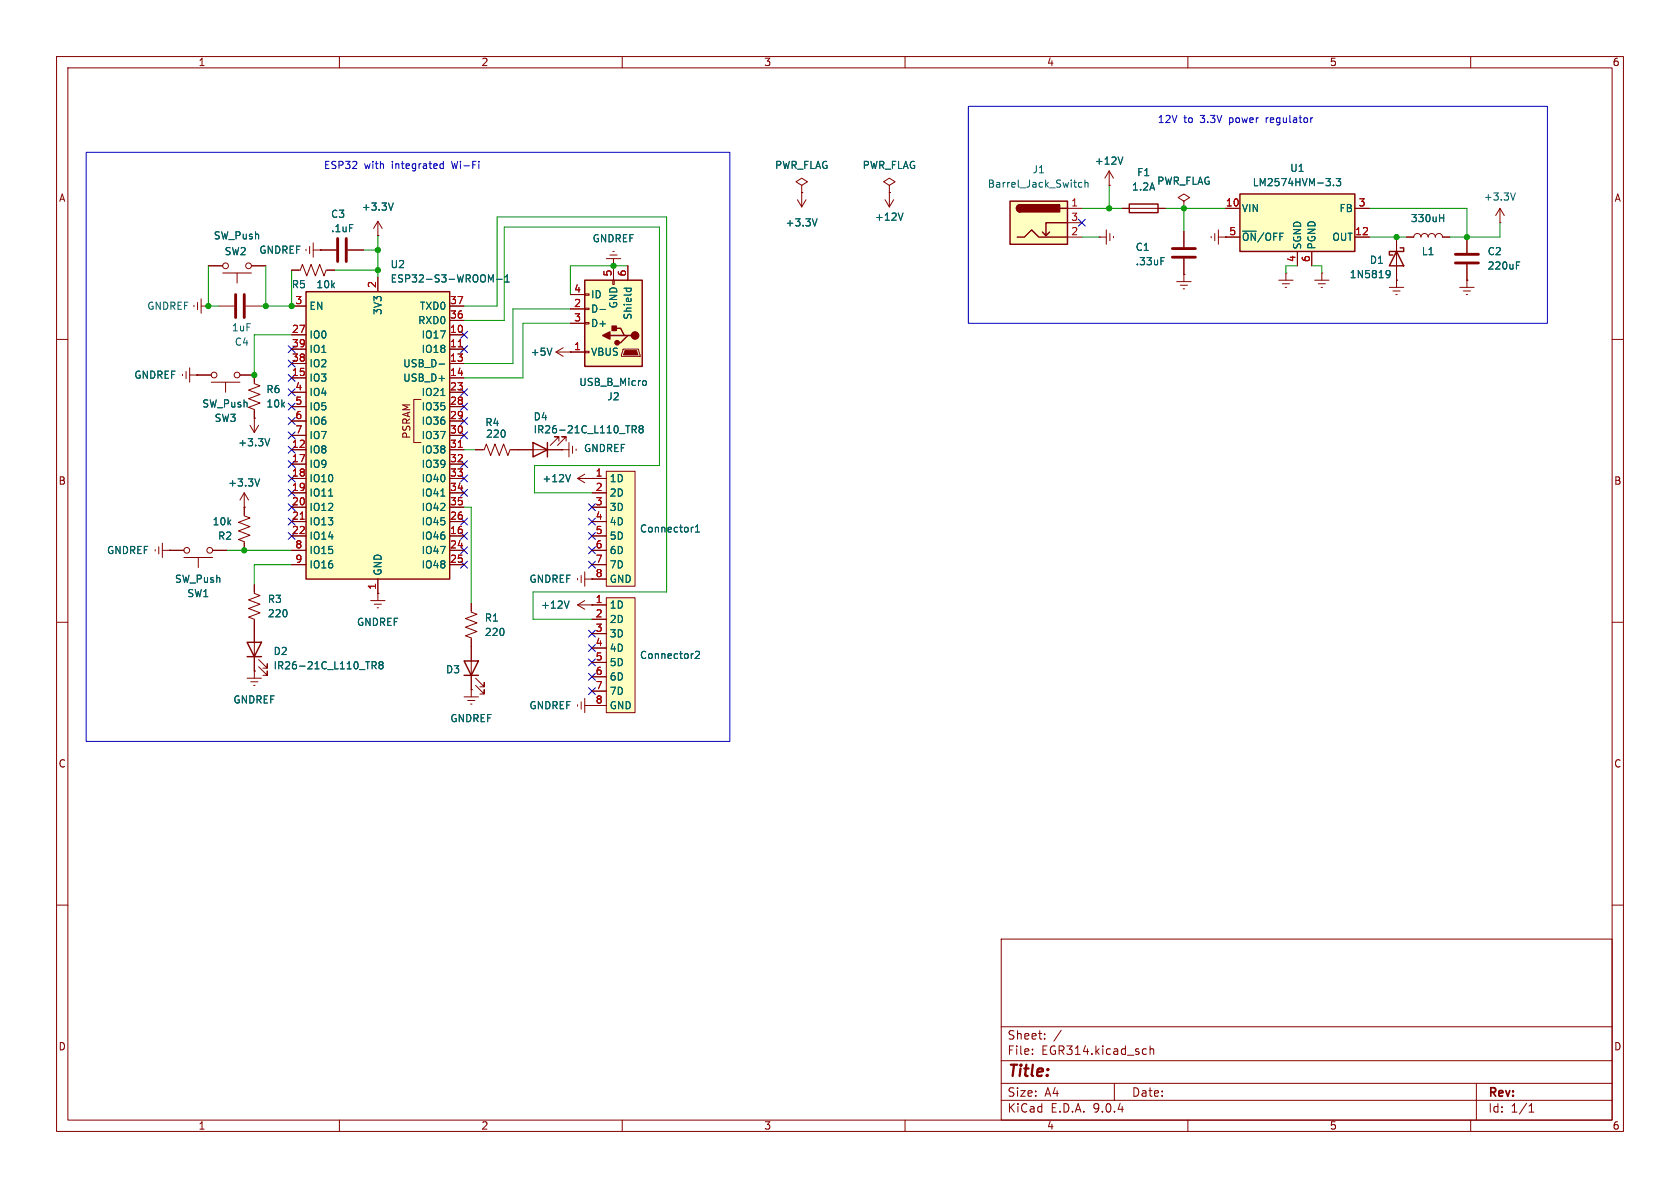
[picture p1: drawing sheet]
<svg xmlns="http://www.w3.org/2000/svg" width="297mm" height="210mm" viewBox="0 0 297 210" stroke-linecap="round" stroke-linejoin="round" font-family="sans-serif">
<g fill="none" stroke="#840000" stroke-width=".18">
<path d="M10 10h277v190h-277zM12 12h273v186h-273zM60 10v2M110 10v2M160 10v2M210 10v2M260 10v2M66.8 39.1l-.8 1.3M66.8 39.1l.8 1.3M66.8 39.1v2.6M198.4 36.8h7.6M265.2 39.4h.1"/>
<path d="M265.2 36.8l-.8 1.3M265.2 36.8l.7 1.3M265.2 36.8v2.6M34.3 54v.2M34.9 53.5v1.2M35.6 54.1h1.2M35.6 52.8v2.6M36.8 54.1h.1M36.8 47h2.6M39.4 48.3h5M41.9 48.3v1.7M44.4 47h2.6"/>
<path d="M51.6 47.8h1.5l.4-1.1 .7 2.1 .8-2.1 .8 2.1 .7-2.1 .8 2.1 .4-1h1.5M54.1 44.1v.2M54.7 43.6v1.2M55.4 44.2h4M55.4 42.9v2.6M56.6 44.2h.1M61.5 44.2h2.8M66.8 41.7h.1M208 49.8h2.6M208.7 50.4h1.2M209.2 51.1h.2M209.3 48.5h.1"/>
<path d="M209.3 40.9v2.8M209.3 45.7v4.1M10 60h2M34.8 66.3h2.5M37.3 67.6h5.1M39.9 67.6v1.7M42.4 66.3h2.6M285 60h2M27.4 97.2v.2M28.1 96.6v1.3M28.7 97.3h3.8M28.7 96v2.6"/>
<path d="M30 97.3h.1M32.5 98.6h5.1M35.1 98.6v1.7M37.6 97.3h2.5M10 110h2M43.7 119.9h2.5M45 118.6h.1M45 111v8.9M45.7 117.9l1.5 1.5v-.8v.8h-.7M45.7 116.6l1.5 1.5v-.8v.8h-.7M285 110h2M44.3 120.5h1.3"/>
<path d="M44.8 121.2h.3M10 160h2M177 166h108v32h-108zM285 160h2M60 198v2M110 198v2M160 198v2M177 194.5h108M177 191.5h108M177 187.5h108M177 181.5h108M182.5 186.3v.1"/>
<path d="M182.5 185.5v.1M184.7 183.6v.1M184.7 182.8v.1M187.6 182.1l-1.3 2M197 191.5v3M202.5 185.4l.2 .1M202.7 186.3l-.2 .1M203.3 184.9v1.5M203.3 185.5l.2-.1 .4 .1 .1 .9M210 198v2M260 198v2M261 191.5v6.5"/>
<path d="M270.3 196.6h.9M270.3 195.5l.4-.4v1.5"/>
<circle cx="39.9" cy="47" r=".51"/>
<circle cx="43.9" cy="47" r=".51"/>
<circle cx="37.8" cy="66.3" r=".51"/>
<circle cx="41.9" cy="66.3" r=".51"/>
<circle cx="33" cy="97.3" r=".51"/>
<circle cx="37.1" cy="97.3" r=".51"/>
</g>
<path d="M69.5 35.9l-.4 1.3M267.9 34.1l-.4 1.3M205.2 45.5h.7M65.8 117.6h.6l.1-.2v-.3l-.7-.1v1.2M66.1 117.6l.4 .6M67.2 117.5l-.2-.2 .2-.3h.3l.2 .2-.2 .3M67.2 117.5l-.2 .3 .1 .3 .1 .1h.4l.1-.2v-.2l-.2-.3M67.2 117.5h.3" fill="none" stroke="#006464" stroke-width=".18"/>
<path d="M199.6 36.1h5.1v1.5h-5.1zM43.7 113.5h2.5l-1.2 2.6zM43.7 116.1h2.5" fill="none" stroke="#840000" stroke-width=".25"/>
<path d="M59.7 42.2v4M61.2 42.2v4M207.3 43.9h4M207.3 45.5h4" fill="none" stroke="#840000" stroke-width=".51"/>
<path d="M219.2 34.3h20.3v10.2h-20.3z" fill="#ffffc2"/>
<path d="M219.2 34.3h20.3v10.2h-20.3zM246.9 44.5l1.3 2.5h-2.6zM247.5 43.8h.7v.7h-2.6v.6h.7" fill="none" stroke="#840000" stroke-width=".25"/>
<g fill="none" stroke="#840000" stroke-width=".18">
<path d="M196.1 32.8h.1M196.1 30.2l-.8 1.3M196.1 30.2l.7 1.3M196.1 30.2v2.6M216.7 36.8h2.5M239.5 36.8h2.6M216.7 41.9h2.5M226.1 49.5h2.5M226.7 50.2h1.3M227.2 50.8h.3M227.3 48.3h.1M227.3 48.3v1.2"/>
<path d="M229.4 44.5v2.5M231.9 44.5v2.5M232.4 49.5h2.5M233 50.2h1.3M233.6 50.8h.2M233.7 48.3h.1M233.7 48.3v1.2M239.5 41.9h2.6M246.9 41.9v7.6M102.1 84.6l1.3 .7M102.1 84.6h2.5M103.4 83.8l-1.3 .8"/>
<path d="M104.6 84.6h.1"/>
</g>
<path d="M198.5 27.8l-.4 1.2M235.7 32.7v.1M236.2 31.6h.8l-.4 .5 .4 .1v.5l-.2 .1-.6-.1M245.1 47.9l.4-.1 .2 .1a.84 .84 0 0 1-.3 1.2h-.3M245.8 48.4l-.3 .2-.4-.1M100.9 83.9l-.5 1.3" fill="none" stroke="#006464" stroke-width=".18"/>
<path d="M54.1 51.6h25.4v50.8h-25.4z" fill="#ffffc2"/>
<path d="M54.1 51.6h25.4v50.8h-25.4z" fill="none" stroke="#840000" stroke-width=".25"/>
<g fill="none" stroke="#840000" stroke-width=".18">
<path d="M51.6 54.1h2.5M51.6 59.2h2.5M66.8 49v2.6M79.5 54.1h2.5M79.5 59.2h2.5M79.5 56.6h2.5M51.6 61.7h2.5M51.6 64.3h2.5M51.6 66.8h2.5M51.6 69.3h2.5M51.6 71.9h2.5M51.6 74.4h2.5"/>
<path d="M51.6 77h2.5M51.6 79.5h2.5M74.4 70.6h-1.2v7.6h1.2M79.5 61.7h2.5M79.5 64.3h2.5M79.5 66.8h2.5M79.5 69.3h2.5M79.5 71.9h2.5M79.5 74.4h2.5M79.5 77h2.5M79.5 79.5h2.5M51.6 82h2.5"/>
<path d="M51.6 84.6h2.5M51.6 87.1h2.5M51.6 89.7h2.5M51.6 92.2h2.5M51.6 94.7h2.5M51.6 97.3h2.5M51.6 99.8h2.5M79.5 82h2.5M79.5 84.6h2.5M79.5 87.1h2.5M79.5 89.7h2.5M79.5 92.2h2.5"/>
<path d="M79.5 94.7h2.5M79.5 97.3h2.5M79.5 99.8h2.5M66.8 102.4v2.5"/>
</g>
<path d="M86.8 49.5l.4-.9v1.3M87.8 49.4h1M89.3 49.9h.7M89.3 48.9l.4-.3v1.3M77.6 64.4h1M77.9 69.9h.8M58.1 87.7h.7M77.9 87.7h.8" fill="none" stroke="#006464" stroke-width=".18"/>
<path d="M81 61.3h.7M81 79.1h.7M53.1 91.8h.7" fill="none" stroke="#a90000" stroke-width=".18"/>
<path d="M107.2 105.7h5.1v20.3h-5.1z" fill="#ffffc2"/>
<g fill="none" stroke="#840000" stroke-width=".18">
<path d="M156.5 35.3l.7 1.3M157.2 32.8l1-.7-1-.6-1 .6 1 .7v1.2M157.2 34h.1M157.2 34v2.6M158 35.3l-.8 1.3M209.3 35.6l1-.7-1-.6-1 .6 1 .7v1.2M209.3 36.8h.1M214.1 41.8v.2M214.8 41.3v1.2M215.4 41.9h1.3M215.4 40.6v2.6M216.7 41.9h.1"/>
<path d="M245.6 50.8h2.6M246.3 51.4h1.2M246.8 52.1h.2M246.9 49.5h.1M246.9 49.5v1.3M248.7 41.9h1.2a.64 .64 0 0 1 .7-.6 .64 .64 0 0 1 .6 .6 .64 .64 0 0 1 .6-.6 .64 .64 0 0 1 .7 .6 .64 .64 0 0 1 .6-.6 .64 .64 0 0 1 .6 .6 .64 .64 0 0 1 .7-.6 .64 .64 0 0 1 .6 .6h1.3M258.1 50.8h2.5M258.7 51.4h1.3M259.2 52.1h.3M259.3 49.5h.1M259.3 41.9v2.8M259.3 46.7v4.1"/>
<path d="M32.3 66.2v.2M32.9 65.7v1.2M33.5 66.3h1.3M33.5 65v2.6M34.8 66.3h.1M44.2 75.2l.8 1.3M45 73.9h.1M45 66.3v1.5l1 .4-2.1 .8 2.1 .7-2.1 .8 2.1 .7-2.1 .8 1.1 .4v4.1M45.7 75.2l-.7 1.3M98.3 62.2l1.3 .8M98.3 62.2h2.5M99.6 61.5l-1.3 .7"/>
<path d="M100.8 62.2h.1M43.2 89.7h.1M43.2 87.1l-.8 1.3M43.2 87.1l.7 1.3M43.2 87.1v2.6M45 103.4v1.5l1 .4-2.1 .7 2.1 .8-2.1 .8 2.1 .7-2.1 .8 1.1 .4v1.5M104.6 106.9h2.6M104.6 109.5h2.6M104.6 112h2.6M104.6 114.6h2.6M104.6 117.1h2.6M104.6 119.6h2.6"/>
<path d="M107.2 105.7h5.1v20.3h-5.1zM104.6 122.2h2.6M104.6 124.7h2.6"/>
</g>
<path d="M159.6 37.7l-.4 1.2M254.5 38.5h.7M255.2 37.9v1.3M268.1 46.9h.4M268.1 46.3h.6M47.7 77.5l-.4 1.3M97.6 61.5l-.5 1.3M45.9 84.7l-.4 1.2M122.9 115.3l.5-.2 .3 .4-.8 .9h.8" fill="none" stroke="#006464" stroke-width=".18"/>
<path d="M257.3 45h4.1M257.3 46.5h4.1" fill="none" stroke="#840000" stroke-width=".51"/>
<path d="M178.6 35.6h10.1v7.6h-10.1z" fill="#ffffc2"/>
<path d="M178.6 35.6h10.1v7.6h-10.1zM180.3 36.2a.63 .63 0 0 0-.6 .6 .63 .63 0 0 0 .6 .7M187.5 36.8h1.2M188.7 39.4h-3.8v2.3l-.6-.7M179.8 41.9h1.3l1.3-1.3 1.2 1.3h5.1M185.5 41l-.6 .7" fill="none" stroke="#840000" stroke-width=".25"/>
<g fill="#840000" stroke="#840000" stroke-width=".25">
<path d="M179.9 36.4l.4-.2v1.3a.63 .63 0 0 1-.5-.4 .63 .63 0 0 1 .1-.7z"/>
<path d="M180.3 36.2h7v1.3h-7z"/>
</g>
<path d="M188.7 36.8h2.6M188.7 39.4h2.6M188.7 41.9h2.6" fill="none" stroke="#840000" stroke-width=".18"/>
<path d="M191.3 32.3l-.4-.1-.2 .3 .1 .5h.5M191.8 32.4l.2-.2 .3 .1 .1 .8M191.8 31.8v1.3" fill="none" stroke="#006464" stroke-width=".18"/>
<path d="M103.4 49.5h10.1v15.3h-10.1z" fill="#ffffc2"/>
<path d="M103.4 49.5h10.1v15.3h-10.1zM107.8 59.3h2.6M108.5 58h1.2l.7 1.3h.6M111.6 59.3h-.6l-1.3 1.3h-.6M82 116.8h2.6l-1.3 2.6zM82 119.4h2.6" fill="none" stroke="#840000" stroke-width=".25"/>
<g fill="none" stroke="#840000" stroke-width=".18">
<path d="M38.6 54.1h2.8M43.4 54.1h2.8M100.8 57.2h2.6M100.8 54.6h2.6M100.8 52.1h2.6M103.4 57h.7v.3h-.7zM103.4 54.5h.7v.2h-.7zM103.4 51.9h.7v.3h-.7zM108.3 49.5h.3v.8h-.3zM108.5 47v2.5M111 47v2.5M194.3 41.9h.1"/>
<path d="M194.3 41.9h1.3M195.6 40.6v2.6M196.2 41.3v1.2M196.8 41.8v.2M84.1 79.5h1.5l.4-1 .7 2 .8-2 .8 2 .7-2 .8 2 .4-1h1.5M100.8 62.2h2.6M103.4 62.1h.7v.3h-.7zM110.1 61.7h2.8l.3 1.3h-3.3zM43.2 89.7v1.5l1 .4-2 .7 2 .8-2 .8 2 .7-2 .8 1 .4v1.5M65.5 106.2h2.6M66.2 106.8h1.2M66.7 107.4h.2"/>
<path d="M66.8 104.9h.1M66.8 104.9v1.3M83.3 106.7v1.5l1 .4-2 .7 2 .8-2 .8 2 .7-2 .8 1 .4v10.4M84.1 119.9l1.5 1.5v-.7v.7h-.8M102.1 102.2v.3M102.1 106.9l1.3 .8M102.1 106.9h2.5M102.7 101.7v1.3M103.4 102.4h1.2M103.4 101.1v2.5M103.4 106.2l-1.3 .7M104.6 102.4h.1"/>
<path d="M104.6 106.9h.1M82 123.2h2.6M82.7 123.8h1.2M83.2 124.5h.2M83.3 121.9h.1M84.1 121.2l1.5 1.5v-.8v.8h-.8M102.1 124.6v.2M102.7 124.1v1.2M103.4 123.4v2.6M103.4 124.7h1.2M104.6 124.7h.1"/>
</g>
<path d="M110.5 62h2l.3 .7h-2.6z" fill="#840000" stroke="#840000" stroke-width=".18"/>
<g fill="#840000" stroke="#840000" stroke-width=".25">
<path d="M108.2 57.7h.8v.7h-.8z"/>
<path d="M106.6 59.3l1.2-.6v1.2z"/>
<circle cx="112.3" cy="59.3" r=".63"/>
<circle cx="109.1" cy="60.6" r=".38"/>
</g>
<path d="M106.1 54.7h.9M110.3 50.9h1.3M110.8 50.9l-.1 .4M111.5 50.9l.1 .4M113.8 67.3l.3 .1 .2 .1-.1 .5-.4 .1M100.6 106.2l-.4 1.3" fill="none" stroke="#006464" stroke-width=".18"/>
<path d="M41.7 52.1v4M43.2 52.1v4" fill="none" stroke="#840000" stroke-width=".51"/>
<path d="M107.2 83.3h5.1v20.3h-5.1z" fill="#ffffc2"/>
<g fill="none" stroke="#840000" stroke-width=".18">
<path d="M141 35.3l.7 1.3M141.7 34h.1M141.7 32.8l1-.7-1-.6-1 .6 1 .7v1.2M141.7 34v2.6M142.5 35.3l-.8 1.3M157.2 34h.1M196.1 32.8h.1M198.4 36.8h1.2M204.7 36.8h1.3M209.3 36.8h.1M216.7 36.8h2.5M239.5 36.8h2.6"/>
<path d="M36.8 47h2.6M44.4 47h2.6M51.6 47.8h1.2M51.6 54.1h2.5M51.6 59.2h2.5M56.6 44.2h.1M56.6 44.2h2.8M57.9 47.8h1.3M61.5 44.2h2.8M66.8 41.7h.1M66.8 49v2.6M79.5 54.1h2.5"/>
<path d="M79.5 59.2h2.5M79.5 56.6h2.5M100.8 57.2h2.6M100.8 54.6h2.6M100.8 52.1h2.6M107.2 45.7h2.5M107.8 45.1h1.3M108.3 44.5h.3M108.5 47h.1M108.5 45.7v3.8M111 47v2.5M209.3 48.5h.1"/>
<path d="M209.3 40.9v2.8M209.3 45.7v2.8M216.7 41.9h.1M216.7 41.9h2.5M229.4 44.5v2.5M231.9 44.5v2.5M239.5 41.9h2.6M246.9 49.5h.1M246.9 41.9v2.6M246.9 47v2.5M248.7 41.9h1.2M255 41.9h1.3"/>
<path d="M259.3 49.5h.1M259.3 41.9v2.8M259.3 46.7v2.8M34.8 66.3h.1M34.8 66.3h2.5M42.4 66.3h2.6v1.3M45 73.9h.1M45 72.6v1.3M51.6 79.5h2.5M51.6 61.7h2.5M51.6 64.3h2.5M51.6 66.8h2.5"/>
<path d="M51.6 69.3h2.5M51.6 71.9h2.5M51.6 74.4h2.5M51.6 77h2.5M79.5 79.5h2.5M79.5 61.7h2.5M79.5 64.3h2.5M79.5 66.8h2.5M79.5 69.3h2.5M79.5 71.9h2.5M79.5 74.4h2.5M79.5 77h2.5"/>
<path d="M84.1 79.5h1.2M90.4 79.5h10.2M98.8 78v-.8h-.8h.8l-1.5 1.5M99.3 79.5h.1M100.1 78v-.8h-.8h.8l-1.5 1.5M100.6 78.2v2.6M100.8 62.2h.1M100.8 62.2h2.6M101.2 78.9v1.2M101.9 79.4v.2M30 97.3h.1M30 97.3h2.5"/>
<path d="M37.6 97.3h2.5M43.2 89.7h.1M43.2 89.7v1.2M43.2 96v1.3M51.6 84.6h2.5M51.6 87.1h2.5M51.6 89.7h2.5M51.6 92.2h2.5M51.6 94.7h2.5M51.6 97.3h2.5M51.6 99.8h2.5M51.6 82h2.5"/>
<path d="M79.5 84.6h2.5M79.5 87.1h2.5M79.5 89.7h2.5M79.5 92.2h2.5M79.5 94.7h2.5M79.5 97.3h2.5M79.5 99.8h2.5M79.5 82h2.5M104.6 84.6h.1M104.6 84.6h2.6M104.6 87.1h2.6M104.6 89.7h2.6"/>
<path d="M104.6 92.2h2.6M104.6 94.7h2.6M104.6 97.3h2.6M104.6 99.8h2.6M107.2 83.3h5.1v20.3h-5.1zM45 118.6h.1M45 103.4v1.2M45 109.7v3.8M45 116.1v2.5M66.8 104.9h.1M66.8 102.4v2.5M83.3 106.7v1.3"/>
<path d="M83.3 113v3.8M83.3 119.4v2.5M104.6 106.9h.1M104.6 102.4h.1M104.6 102.4h2.6M104.6 106.9h2.6M104.6 109.5h2.6M104.6 112h2.6M104.6 114.6h2.6M104.6 117.1h2.6M104.6 119.6h2.6M83.3 121.9h.1"/>
<path d="M104.6 124.7h.1M104.6 122.2h2.6M104.6 124.7h2.6"/>
</g>
<g fill="none" stroke="#006464" stroke-width=".18">
<path d="M69.5 35.9l-.4 1.3M144.5 38.7l-.5 1.2M159.6 37.7l-.4 1.2M198.5 27.8l-.4 1.2M235.7 32.7v.1M236.2 31.6h.8l-.4 .5 .4 .1v.5l-.2 .1-.6-.1M254.5 38.5h.7M255.2 37.9v1.3M86.8 49.5l.4-.9v1.3M87.8 49.4h1M89.3 49.9h.7M89.3 48.9l.4-.3v1.3"/>
<path d="M106.1 54.7h.9M110.3 50.9h1.3M110.8 50.9l-.1 .4M111.5 50.9l.1 .4M205.2 45.5h.7M245.1 47.9l.4-.1 .2 .1a.84 .84 0 0 1-.3 1.2h-.3M245.8 48.4l-.3 .2-.4-.1M268.1 46.9h.4M268.1 46.3h.6M47.7 77.5l-.4 1.3M77.6 64.4h1M77.9 69.9h.8"/>
<path d="M97.6 61.5l-.5 1.3M111.8 75.9h.6l.1-.2-.1-.3-.6-.1v1.2M112.1 75.9l.4 .6M113.2 75.8l-.2-.2 .2-.3h.3l.2 .2-.2 .3M113.2 75.8l-.2 .2v.4l.2 .1h.4l.1-.2v-.3l-.2-.2M113.2 75.8h.3M113.8 67.3l.3 .1 .2 .1-.1 .5-.4 .1M45.9 84.7l-.4 1.2M58.1 87.7h.7M77.9 87.7h.8M100.9 83.9l-.5 1.3M122.6 93.2l-.3 .1"/>
<path d="M122.9 94.1h.8M122.9 93.1l.4-.3v1.3M65.8 117.6h.6l.1-.2v-.3l-.7-.1v1.2M66.1 117.6l.4 .6M67.2 117.5l-.2-.2 .2-.3h.3l.2 .2-.2 .3M67.2 117.5l-.2 .3 .1 .3 .1 .1h.4l.1-.2v-.2l-.2-.3M67.2 117.5h.3M100.6 106.2l-.4 1.3M122.9 115.3l.5-.2 .3 .4-.8 .9h.8"/>
</g>
<path d="M94.2 78.2l2.6 1.3-2.6 1.3zM96.8 78.2v2.6" fill="none" stroke="#840000" stroke-width=".25"/>
<g fill="none" stroke="#009600" stroke-width=".18">
<path d="M191.3 36.8h7.1M196.1 32.8v4M206 36.8h10.7M209.3 36.8v4.1M242.1 36.8h17.2v5.1M265.2 39.4v2.5h-8.9M36.8 47v7.1h1.8M47 47v7.1M51.6 47.8v6.3h-5.4M51.6 59.2h-6.6v7.1M59.2 47.8h7.6M64.3 44.2h2.5"/>
<path d="M66.8 41.7v7.3M82 54.1h5.9v-15.7h30v66.2h-23.7v4.9h10.4M82 56.6h7.2v-16.5h27.4v42.2h-22.1v4.8h10.1M100.8 54.6h-10.1v9.7h-8.7M100.8 57.2h-8.3v9.6h-10.5M111 47h-10.2v5.1M191.3 41.9h3M227.3 47v1.3M231.9 47h1.8v1.3M242.1 41.9h6.6M82 79.5h2.1M40.1 97.3h11.5"/>
<path d="M51.6 99.8h-6.6v3.6M82 89.7h1.3v17"/>
</g>
<g fill="none" stroke="#000084" stroke-width=".18">
<path d="M190.7 38.8l1.2 1.2M191.9 38.8l-1.2 1.2M81.4 58.6l1.3 1.2M82.7 58.6l-1.3 1.2M51 78.9l1.2 1.2M51 76.4l1.2 1.2M51 73.8l1.2 1.2M51 66.2l1.2 1.2M51 63.7l1.2 1.2M51 61.1l1.2 1.2M51 68.7l1.2 1.3M51 71.3l1.2 1.2"/>
<path d="M52.2 78.9l-1.2 1.2M52.2 76.4l-1.2 1.2M52.2 73.8l-1.2 1.2M52.2 66.2l-1.2 1.2M52.2 63.7l-1.2 1.2M52.2 61.1l-1.2 1.2M52.2 68.7l-1.2 1.3M52.2 71.3l-1.2 1.2M81.4 68.7l1.3 1.3M81.4 61.1l1.3 1.2M81.4 71.3l1.3 1.2M81.4 73.8l1.3 1.2"/>
<path d="M81.4 76.4l1.3 1.2M82.7 68.7l-1.3 1.3M82.7 61.1l-1.3 1.2M82.7 71.3l-1.3 1.2M82.7 73.8l-1.3 1.2M82.7 76.4l-1.3 1.2M51 84l1.2 1.2M51 81.4l1.2 1.3M51 86.5l1.2 1.2M51 89.1l1.2 1.2M51 94.1l1.2 1.3M51 91.6l1.2 1.2"/>
<path d="M52.2 84l-1.2 1.2M52.2 81.4l-1.2 1.3M52.2 86.5l-1.2 1.2M52.2 91.6l-1.2 1.2M52.2 89.1l-1.2 1.2M52.2 94.1l-1.2 1.3M81.4 99.2l1.3 1.2M81.4 96.7l1.3 1.2M81.4 86.5l1.3 1.2M81.4 91.6l1.3 1.2M81.4 94.1l1.3 1.3M81.4 84l1.3 1.2"/>
<path d="M81.4 81.4l1.3 1.3M82.7 99.2l-1.3 1.2M82.7 96.7l-1.3 1.2M82.7 86.5l-1.3 1.2M82.7 91.6l-1.3 1.2M82.7 94.1l-1.3 1.3M82.7 84l-1.3 1.2M82.7 81.4l-1.3 1.3M104 91.6l1.3 1.2M104 89.1l1.3 1.2M104 94.1l1.3 1.3M104 99.2l1.3 1.2"/>
<path d="M104 96.7l1.3 1.2M105.3 91.6l-1.3 1.2M105.3 89.1l-1.3 1.2M105.3 94.1l-1.3 1.3M105.3 99.2l-1.3 1.2M105.3 96.7l-1.3 1.2M104 116.5l1.3 1.2M104 113.9l1.3 1.3M104 119l1.3 1.2M104 111.4l1.3 1.2M105.3 116.5l-1.3 1.2M105.3 113.9l-1.3 1.3"/>
<path d="M105.3 119l-1.3 1.2M105.3 111.4l-1.3 1.2M104 121.6l1.3 1.2M105.3 121.6l-1.3 1.2"/>
</g>
<path d="M171.2 18.8h102.4v38.4h-102.4zM15.2 26.9h113.8v104.2h-113.8zM78.4 28.5v1.3M78.4 29l-.4-.1-.2 .3 .1 .5h.5M232.1 20.8l-.3 .1" fill="none" stroke="#0000c2" stroke-width=".18"/>
<path d="M81 61.3h.7M81 79.1h.7M53.1 91.8h.7" fill="none" stroke="#a90000" stroke-width=".18"/>
<g fill="#009600" stroke="#009600" stroke-width=".18">
<circle cx="259.3" cy="41.9" r=".46"/>
<circle cx="246.9" cy="41.9" r=".46"/>
<circle cx="209.3" cy="36.8" r=".46"/>
<circle cx="196.1" cy="36.8" r=".46"/>
<circle cx="36.8" cy="54.1" r=".46"/>
<circle cx="51.6" cy="54.1" r=".46"/>
<circle cx="45" cy="66.3" r=".46"/>
<circle cx="47" cy="54.1" r=".46"/>
<circle cx="43.2" cy="97.3" r=".46"/>
<circle cx="66.8" cy="47.8" r=".46"/>
<circle cx="66.8" cy="44.2" r=".46"/>
<circle cx="108.5" cy="47" r=".46"/>
</g>
<text font-size="2.8" fill="#840000" x="178" y="190.9">Title:</text>
<g font-size="2.1" fill="#840000">
<text x="178" y="184">Sheet:</text>
<text x="178" y="186.7">File:</text>
<text x="184.1" y="186.7">EGR314.kicad_sch</text>
<text x="178" y="196.9">KiCad</text>
<text x="178" y="194.1">Size:</text>
<text x="184.7" y="194.1">A4</text>
<text x="185.7" y="196.9">E.D.A.</text>
<text x="193.3" y="196.9">9.0.4</text>
<text x="200" y="194.1">Date:</text>
<text x="263" y="194.3">Rev:</text>
<text x="263" y="196.9">Id:</text>
<text x="267.1" y="196.9">1/1</text>
</g>
<g font-size="1.8" fill="#840000">
<text x="35" y="11.9">1</text>
<text x="85" y="11.9">2</text>
<text x="135" y="11.9">3</text>
<text x="185" y="11.9">4</text>
<text x="235" y="11.9">5</text>
<text x="285" y="11.9">6</text>
<text x="10.3" y="35.9">A</text>
<text x="285.3" y="35.9">A</text>
<text x="72.7" y="77.7" transform="rotate(-90 72.7 77.7)">PSRAM</text>
<text x="10.3" y="85.9">B</text>
<text x="285.3" y="85.9">B</text>
<text x="10.3" y="135.9">C</text>
<text x="285.3" y="135.9">C</text>
<text x="10.3" y="185.9">D</text>
<text x="285.3" y="185.9">D</text>
<text x="35" y="199.9">1</text>
<text x="85" y="199.9">2</text>
<text x="135" y="199.9">3</text>
<text x="185" y="199.9">4</text>
<text x="235" y="199.9">5</text>
<text x="285" y="199.9">6</text>
</g>
<g font-size="1.8" fill="#0000c2">
<text x="204.6" y="21.9">12V</text>
<text x="209.3" y="21.9">to</text>
<text x="212.3" y="21.9">3.3V</text>
<text x="217.6" y="21.9">power</text>
<text x="224.3" y="21.9">regulator</text>
<text x="57.2" y="30.1">ESP32</text>
<text x="64.4" y="30.1">with</text>
<text x="69.4" y="30.1">integrated</text>
<text x="80.2" y="30.1">Wi-Fi</text>
</g>
<g font-size="1.8" fill="#006464">
<text x="193.4" y="29.3">+12V</text>
<text x="136.9" y="30.1">PWR_FLAG</text>
<text x="152.4" y="30.1">PWR_FLAG</text>
<text x="174.5" y="33.4">Barrel_Jack_Switch</text>
<text x="182.5" y="30.8">J1</text>
<text x="200" y="33.9">1.2A</text>
<text x="200.9" y="31.3">F1</text>
<text x="204.5" y="32.9">PWR_FLAG</text>
<text x="221.4" y="33.1">LM2574HVM-3.3</text>
<text x="228" y="30.6">U1</text>
<text x="262.2" y="35.7">+3.3V</text>
<text x="58.4" y="38.7">C3</text>
<text x="58.4" y="41.2">.1uF</text>
<text x="63.9" y="37.4">+3.3V</text>
<text x="138.8" y="40.2">+3.3V</text>
<text x="154.6" y="39.2">+12V</text>
<text x="219.5" y="37.7">VIN</text>
<text x="236.7" y="37.7">FB</text>
<text x="249.3" y="39.5">330uH</text>
<text x="37.7" y="42.5">SW_Push</text>
<text x="39.6" y="45.3">SW2</text>
<text x="45.7" y="45.1">GNDREF</text>
<text x="69" y="47.6">U2</text>
<text x="104.7" y="43">GNDREF</text>
<text x="200.7" y="44.6">C1</text>
<text x="200.7" y="47.1">.33uF</text>
<text x="219.5" y="42.8">~{ON}/OFF</text>
<text x="230.2" y="44.2" transform="rotate(-90 230.2 44.2)">SGND</text>
<text x="232.8" y="44.2" transform="rotate(-90 232.8 44.2)">PGND</text>
<text x="235.4" y="42.8">OUT</text>
<text x="242.1" y="46.8">D1</text>
<text x="251.3" y="45.3">L1</text>
<text x="262.9" y="45.3">C2</text>
<text x="262.9" y="47.9">220uF</text>
<text x="51.5" y="51.2">R5</text>
<text x="55.8" y="51.2">10k</text>
<text x="69" y="50.1">ESP32-S3-WROOM-1</text>
<text x="104.4" y="52.9">ID</text>
<text x="238.5" y="49.4">1N5819</text>
<text x="25.9" y="55">GNDREF</text>
<text x="40.9" y="58.8">1uF</text>
<text x="54.6" y="55">EN</text>
<text x="67.7" y="55.8" transform="rotate(-90 67.7 55.8)">3V3</text>
<text x="73.8" y="57.5">RXD0</text>
<text x="74.1" y="55">TXD0</text>
<text x="104.4" y="58">D+</text>
<text x="104.4" y="55.5">D-</text>
<text x="109.3" y="54.6" transform="rotate(-90 109.3 54.6)">GND</text>
<text x="111.9" y="56.6" transform="rotate(-90 111.9 56.6)">Shield</text>
<text x="41.4" y="61.3">C4</text>
<text x="54.6" y="60">IO0</text>
<text x="54.6" y="62.6">IO1</text>
<text x="54.6" y="65.1">IO2</text>
<text x="71.2" y="65.1">USB_D-</text>
<text x="74.4" y="60">IO17</text>
<text x="74.4" y="62.6">IO18</text>
<text x="93.7" y="63.1">+5V</text>
<text x="104.4" y="63.1">VBUS</text>
<text x="23.7" y="67.2">GNDREF</text>
<text x="47" y="69.7">R6</text>
<text x="54.6" y="67.7">IO3</text>
<text x="54.6" y="70.2">IO4</text>
<text x="71.2" y="67.7">USB_D+</text>
<text x="74.4" y="70.2">IO21</text>
<text x="102.3" y="68.4">USB_B_Micro</text>
<text x="107.3" y="71">J2</text>
<text x="35.7" y="72.2">SW_Push</text>
<text x="37.8" y="74.8">SW3</text>
<text x="47" y="72.2">10k</text>
<text x="54.6" y="72.7">IO5</text>
<text x="54.6" y="75.3">IO6</text>
<text x="54.6" y="77.8">IO7</text>
<text x="74.4" y="72.7">IO35</text>
<text x="74.4" y="75.3">IO36</text>
<text x="74.4" y="77.8">IO37</text>
<text x="85.7" y="75.5">R4</text>
<text x="85.8" y="77.6">220</text>
<text x="94.2" y="74.5">D4</text>
<text x="94.2" y="76.8">IR26-21C_L110_TR8</text>
<text x="42" y="79.1">+3.3V</text>
<text x="54.6" y="80.4">IO8</text>
<text x="54.6" y="82.9">IO9</text>
<text x="74.4" y="80.4">IO38</text>
<text x="74.4" y="82.9">IO39</text>
<text x="103.1" y="80.1">GNDREF</text>
<text x="40.2" y="86.2">+3.3V</text>
<text x="54.6" y="85.4">IO10</text>
<text x="54.6" y="88">IO11</text>
<text x="74.4" y="85.4">IO40</text>
<text x="74.4" y="88">IO41</text>
<text x="95.8" y="85.4">+12V</text>
<text x="107.7" y="85.4">1D</text>
<text x="107.7" y="88">2D</text>
<text x="37.5" y="93.1">10k</text>
<text x="38.5" y="95.6">R2</text>
<text x="54.6" y="90.5">IO12</text>
<text x="54.6" y="93.1">IO13</text>
<text x="54.6" y="95.6">IO14</text>
<text x="74.4" y="90.5">IO42</text>
<text x="74.4" y="93.1">IO45</text>
<text x="74.4" y="95.6">IO46</text>
<text x="107.7" y="90.5">3D</text>
<text x="107.7" y="93.1">4D</text>
<text x="107.7" y="95.6">5D</text>
<text x="113" y="94.3">Connector1</text>
<text x="18.8" y="98.1">GNDREF</text>
<text x="54.6" y="98.1">IO15</text>
<text x="54.6" y="100.7">IO16</text>
<text x="67.7" y="101.9" transform="rotate(-90 67.7 101.9)">GND</text>
<text x="74.4" y="98.1">IO47</text>
<text x="74.4" y="100.7">IO48</text>
<text x="107.7" y="98.1">6D</text>
<text x="107.7" y="100.7">7D</text>
<text x="30.8" y="103.2">SW_Push</text>
<text x="33" y="105.8">SW1</text>
<text x="47.3" y="106.8">R3</text>
<text x="93.5" y="103.2">GNDREF</text>
<text x="95.5" y="107.8">+12V</text>
<text x="107.7" y="107.8">1D</text>
<text x="107.7" y="103.2">GND</text>
<text x="47.3" y="109.3">220</text>
<text x="63" y="110.8">GNDREF</text>
<text x="85.6" y="110.1">R1</text>
<text x="85.6" y="112.6">220</text>
<text x="107.7" y="110.3">2D</text>
<text x="107.7" y="112.9">3D</text>
<text x="48.3" y="116">D2</text>
<text x="48.3" y="118.5">IR26-21C_L110_TR8</text>
<text x="78.7" y="119.2">D3</text>
<text x="107.7" y="115.4">4D</text>
<text x="107.7" y="118">5D</text>
<text x="113" y="116.7">Connector2</text>
<text x="41.2" y="124.6">GNDREF</text>
<text x="93.5" y="125.6">GNDREF</text>
<text x="107.7" y="120.5">6D</text>
<text x="107.7" y="123">7D</text>
<text x="107.7" y="125.6">GND</text>
<text x="79.5" y="127.9">GNDREF</text>
</g>
<g font-size="1.8" fill="#a90000">
<text x="189.3" y="36.6">1</text>
<text x="189.3" y="39.1">3</text>
<text x="189.3" y="41.7">2</text>
<text x="216.6" y="36.6">10</text>
<text x="217.2" y="41.7">5</text>
<text x="239.5" y="41.7">12</text>
<text x="240.1" y="36.6">3</text>
<text x="229.1" y="46.4" transform="rotate(-90 229.1 46.4)">4</text>
<text x="231.6" y="46.4" transform="rotate(-90 231.6 46.4)">6</text>
<text x="52.1" y="53.8">3</text>
<text x="66.5" y="51" transform="rotate(-90 66.5 51)">2</text>
<text x="79.5" y="53.8">37</text>
<text x="101.4" y="51.8">4</text>
<text x="108.2" y="49" transform="rotate(-90 108.2 49)">5</text>
<text x="110.7" y="49" transform="rotate(-90 110.7 49)">6</text>
<text x="51.5" y="58.9">27</text>
<text x="79.5" y="56.4">36</text>
<text x="79.5" y="58.9">10</text>
<text x="101.4" y="56.9">3</text>
<text x="101.4" y="54.4">2</text>
<text x="51.5" y="61.5">39</text>
<text x="51.5" y="64">38</text>
<text x="79.5" y="61.5">11</text>
<text x="79.5" y="64">13</text>
<text x="101.4" y="62">1</text>
<text x="51.5" y="66.5">15</text>
<text x="52.1" y="69.1">4</text>
<text x="52.1" y="71.6">5</text>
<text x="79.5" y="66.5">14</text>
<text x="79.5" y="69.1">23</text>
<text x="79.5" y="71.6">28</text>
<text x="52.1" y="74.2">6</text>
<text x="52.1" y="76.7">7</text>
<text x="79.5" y="74.2">29</text>
<text x="79.5" y="76.7">30</text>
<text x="51.5" y="79.2">12</text>
<text x="51.5" y="81.8">17</text>
<text x="79.5" y="79.2">31</text>
<text x="79.5" y="81.8">32</text>
<text x="51.5" y="84.3">18</text>
<text x="51.5" y="86.9">19</text>
<text x="51.5" y="89.4">20</text>
<text x="79.5" y="84.3">33</text>
<text x="79.5" y="86.9">34</text>
<text x="79.5" y="89.4">35</text>
<text x="105.2" y="84.3">1</text>
<text x="105.2" y="86.9">2</text>
<text x="105.2" y="89.4">3</text>
<text x="51.5" y="91.9">21</text>
<text x="51.5" y="94.5">22</text>
<text x="79.5" y="91.9">26</text>
<text x="79.5" y="94.5">16</text>
<text x="105.2" y="91.9">4</text>
<text x="105.2" y="94.5">5</text>
<text x="52.1" y="97">8</text>
<text x="52.1" y="99.6">9</text>
<text x="79.5" y="97">24</text>
<text x="79.5" y="99.6">25</text>
<text x="105.2" y="97">6</text>
<text x="105.2" y="99.6">7</text>
<text x="66.5" y="104.3" transform="rotate(-90 66.5 104.3)">1</text>
<text x="105.2" y="106.7">1</text>
<text x="105.2" y="102.1">8</text>
<text x="105.2" y="109.2">2</text>
<text x="105.2" y="111.8">3</text>
<text x="105.2" y="114.3">4</text>
<text x="105.2" y="116.8">5</text>
<text x="105.2" y="119.4">6</text>
<text x="105.2" y="121.9">7</text>
<text x="105.2" y="124.5">8</text>
</g>
</svg>
